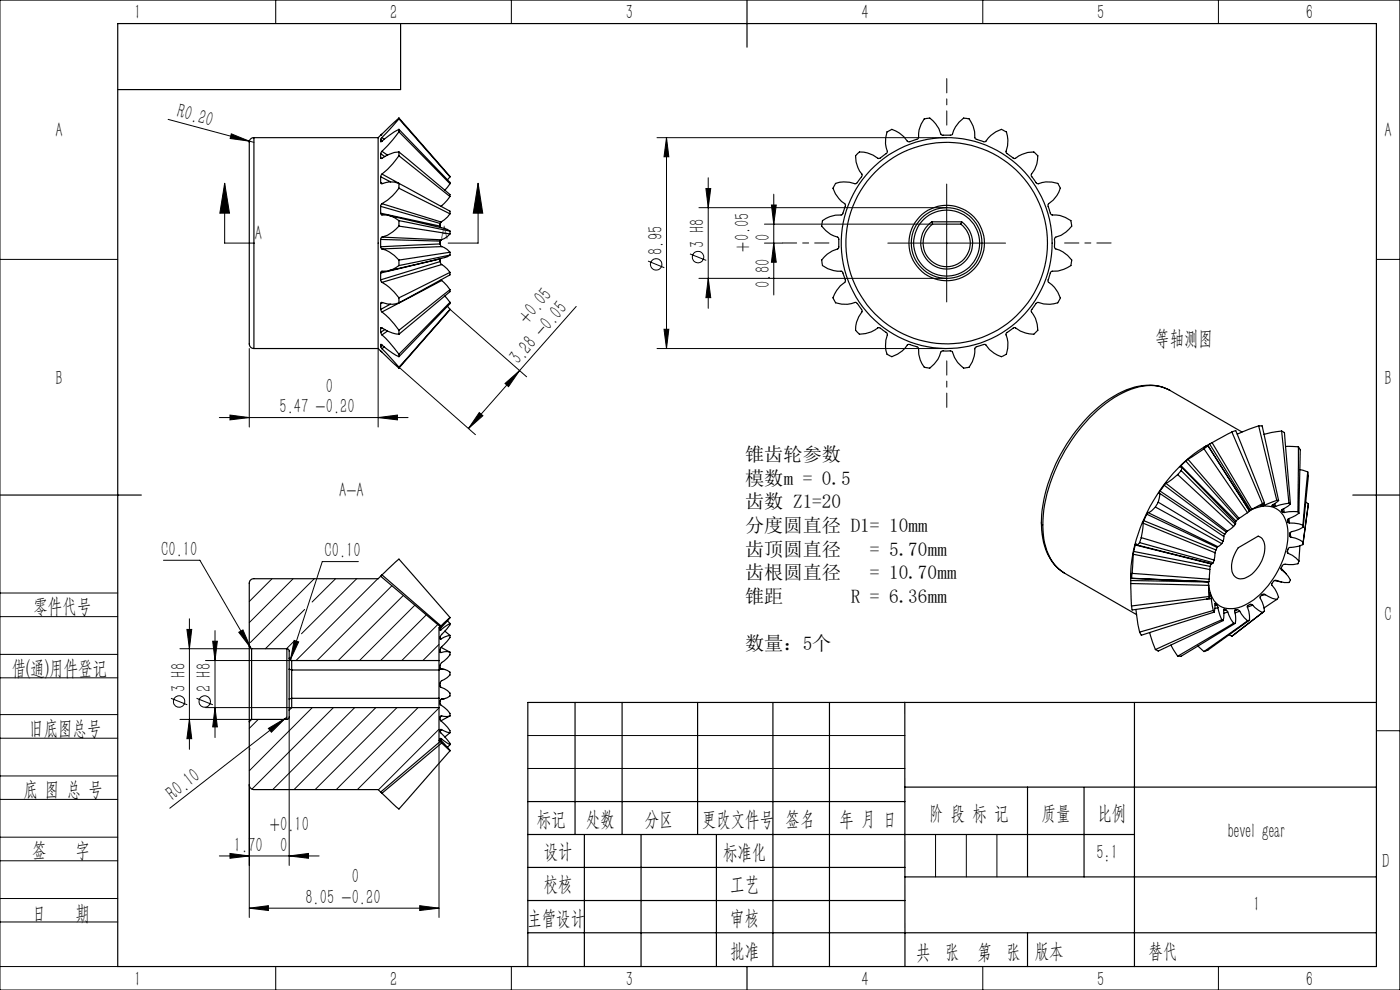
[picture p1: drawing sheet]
<svg xmlns="http://www.w3.org/2000/svg" width="297mm" height="210mm" viewBox="0 0 297 210" stroke-linecap="round" stroke-linejoin="round" font-family="sans-serif">
<g fill="none" stroke="#000" stroke-width=".21">
<path d="M0 0h297v210h-297zM58.5 0v5M108.5 0v5M208.5 0v5M258.5 0v5M35.7 25.3l17.2 4.6M47.7 38.9l1 6.3h-2.1zM47.7 38.9v12.7h6.3M49.1 28.4l3.8 1.5-4.1-.5zM52.9 29.9l1 .3M101.4 38.9l1 6.3h-2zM101.4 38.9v12.7h-6.3"/>
<path d="M139.4 29.2h61.4M141.4 29.2v44.7M141.4 29.2l.5 4.1h-1zM149.8 40h1l-.6 4.1zM150.2 37.7v27.7M200.8 39v25.1M0 55h25M137.5 55.4l3.4 1.4M146.4 53.9l3.4 1.3M148.3 44.1h52.5M148.3 59h52.5M150.2 59l.6 4.1h-1z"/>
<path d="M162.2 51.6h3.7M162.2 47.5h35.6M163.7 43.5h1l-.6 4zM164.1 41.2v21.4M164.1 51.6l.6 4h-1zM188.3 51.6h25M292 55h5M52.9 73.9v16.7M80.2 73.9v16.7M84.6 77.9l16.3 14.3M95.5 65.6l16.2 14.3M110.2 78.6l-10.8 12.3"/>
<path d="M122.2 65l-12 13.6M139.4 73.9h61.4M140.9 69.8h1l-.5 4.1zM46.5 88.6h40.1M48.8 88l4.1 .6-4.1 .5zM80.2 88.6l4.1-.6v1.1zM101.7 87.5l.7 .7-3 2.7zM107.1 81.3l3.1-2.7-2.3 3.4zM34.7 118.8h7.7l10.8 18.6M76 119.1h-7.6l-6.8 20.8M0 138.8h25M0 125.8h25"/>
<path d="M0 130.8h25M38.2 137.6h15.2M39.7 133.5h1l-.5 4.1zM40.2 131.3v27.7M45.1 136h1l-.5 4.1zM45.6 133.8v22.6M50.7 134.1l.8-.5 1.7 3.8zM57.7 122.8l-4.8 4.8M62.2 122.8l-9.3 9.3M62.4 136l-1.6 1.6M62.4 135.8l1 .4-1.8 3.7zM64.6 129.3l-8.3 8.3"/>
<path d="M66.7 122.8l-13.6 13.5M71.2 122.8l-5 4.9M75.7 122.8l-11.7 11.6M80.2 122.8l-17.4 17.3M83.1 124.2l-15.8 15.9M85.6 126.3l-13.8 13.8M88 128.4l-11.7 11.7M90.5 130.4l-9.7 9.7M92.9 132.5l-7.7 7.6M93.1 136.7l-3.4 3.4M0 143.8h25M0 156.6h25"/>
<path d="M0 151.6h25M36.3 148.1l3.4 1.4M38.2 152.6h15.2M40.2 152.6l.5 4.1h-1zM41.7 148.1l3.5 1.4M43.6 150.1h18.3M43.6 140.1h18.3M45.6 150.1l.5 4.1h-1zM53.1 158.8l-.2 .2M54.8 152.6l-1.9 1.9M56.9 154.5l3.6-2.1-2.9 2.9zM60.5 152.4l-24.5 19"/>
<path d="M60.9 152.1l-.4 .3M61.3 152.1v31.5M66.3 150.1l-13.4 13.4M70.7 150.1l-17.3 17.3M75.2 150.1l-17.3 17.4M79.7 150.1l-17.3 17.4M84.2 150.1l-17.3 17.4M88.7 150.1l-17.4 17.4M93.1 157v37.6M93.1 150.2l-17.3 17.3M93.1 154.7l-12.8 12.8M112 156h80"/>
<path d="M292 155h5M0 169.6h25M0 164.6h25M0 177.6h25M52.9 166.5v28.1M112 163h80M198.5 177v9M205 177v9M211.5 177v9M0 182.6h25M0 190.6h25M0 195.6h25"/>
<path d="M46.5 181.6h21.2M48.8 181l4.1 .6-4.1 .5zM52.9 192.6l4-.5v1zM52.9 192.6h40.2M61.3 181.6l4.1-.6v1.1zM89 192.1l4.1 .5-4.1 .5zM0 205h25M58.5 205v5M108.5 205v5M208.5 205v5M258.5 205v5"/>
<circle cx="139.2" cy="56.1" r="1.21"/>
<circle cx="148.1" cy="54.5" r="1.2"/>
<circle cx="38" cy="148.8" r="1.22"/>
<circle cx="43.4" cy="148.8" r="1.22"/>
</g>
<path d="M200.8 26.5v-9.8M175.8 51.5h-9.8M225.8 51.5h9.9M200.8 76.5v9.9" fill="none" stroke="#000" stroke-width=".21" stroke-dasharray="30.5 1.3 1.3 1.3" stroke-dashoffset="27.4"/>
<g fill="none" stroke="#000" stroke-width=".25">
<path d="M25 5h267v200h-267zM85 5v14h-60M158.5 0v10M53.9 29.2a1.19 1.19 0 0 0-1 1.6v41.8a1.11 1.11 0 0 0 1 1.3M53.9 29.2v44.7M53.9 29.2h26.3M80.2 29.2v44.7M80.8 28.7h.1M80.8 32.6v.9M80.8 37.5v1.2M80.8 38.7l.2 .3a4.6 4.6 0 0 1 3.6-.1M80.8 28.7l-.6 .5"/>
<path d="M80.8 38.7l.4 .2M80.8 37.5l2.1 1.1M80.8 33.5l.1 .1M80.8 32.6l.8 .6M80.8 29.6l.3 .3M81 29.2l-.2 .4M81 32.1l-.2 .5M81 36.9l-.2 .6M81 36.9l3.6 2M81 32.1l1.2 .8M81 29.2l.5 .4M84.6 25l-3.8 3.7"/>
<path d="M84.6 25v.2M84.6 25.2l-3.6 4M84.6 27.4l-2 1.3-1.7 1.4-.1-.5M84.6 27.4v.6M84.6 28l-1.3 1.7-2.3 2.4M84.6 32.2a9.1 9.1 0 0 0-3.7 1.4l-.1-.1M84.6 32.2v.8M84.6 33a17.7 17.7 0 0 1-3.6 3.9M84.6 38.9v1M84.6 39.9a10.9 10.9 0 0 1-3.6 3.3M84.6 39.9l10.9 5.5M84.6 38.9l10.9 5.9v.6"/>
<path d="M84.6 33l10.9 8.7M84.6 32.2l10.9 9.1v.4M84.6 27.4l10.9 11.3v.3M84.6 25l10.9 12.5M84.6 28l10.9 11M84.6 25.2l10.9 12.3M95.5 39l-1.1 1.3M95.5 37.5l-.6 .6M181.9 32.6l.4-.4a6.8 6.8 0 0 1 4.1 1.4l1.7-1.1 .1-.4a5.3 5.3 0 0 1 .1-4.2l.8-.4a6.4 6.4 0 0 1 3.6 2.5l1.8-.4 .4-.4a5.2 5.2 0 0 1 1.3-4l.9-.1a5.7 5.7 0 0 1 2.6 3.4l.2 .2h1.9l.2-.2a5.5 5.5 0 0 1 2.6-3.4l.9 .1a6.7 6.7 0 0 1 1.4 4.2l1.7 .6h.5a5.7 5.7 0 0 1 3.5-2.5l.9 .5 .2 .8a6.1 6.1 0 0 1-.3 3.4l1.5 1.3 .4 .1a5.8 5.8 0 0 1 4.1-1.3l.7 .6a6.1 6.1 0 0 1-1.3 4.2l1.1 1.8 .4 .1a5.3 5.3 0 0 1 4.2 0l.4 .8a6.2 6.2 0 0 1-2.6 3.6l.5 1.8 .4 .4a5.1 5.1 0 0 1 4 1.3l.2 1.1-.6 .6a6.1 6.1 0 0 1-3 1.8l-.1 .4v1.5l.2 .5a5.5 5.5 0 0 1 3.4 2.5l-.1 .9a5 5 0 0 1-4 1.3l-.4 .4-.4 1.5v.4a5.7 5.7 0 0 1 2.5 3.5l-.4 .8a5.4 5.4 0 0 1-4.4 0l-.3 .3-1 1.4v.3a5.4 5.4 0 0 1 1.3 4.1l-.7 .6a6.4 6.4 0 0 1-4.2-1.3l-1.7 1.1-.1 .4a5.1 5.1 0 0 1 0 4.2l-.8 .4a6 6 0 0 1-3.6-2.5l-2 .5-.2 .4a5.5 5.5 0 0 1-1.3 3.9l-.9 .2a5.4 5.4 0 0 1-2.6-3.5l-.4-.2h-1.5l-.5 .2a5.5 5.5 0 0 1-2.5 3.5l-.9-.2a6.6 6.6 0 0 1-1.4-4.2l-1.8-.6h-.4a5.6 5.6 0 0 1-3.5 2.5l-.8-.4a6.6 6.6 0 0 1-.1-4.4l-1.6-1.3-.4 .1a5.3 5.3 0 0 1-4 1.2l-.6-.6a6.4 6.4 0 0 1 1.3-4.2l-1-1.6-.3-.2h-.2a5.2 5.2 0 0 1-4.2-.1l-.4-.8a6.1 6.1 0 0 1 2.5-3.6l-.5-2-.4-.2a5.6 5.6 0 0 1-4-1.3l-.1-.9a5.7 5.7 0 0 1 3.6-2.6v-2.1l-.2-.3a5.7 5.7 0 0 1-3.4-2.3l.2-1.2a6.8 6.8 0 0 1 4.1-1.3l.7-1.7-.1-.6a5.5 5.5 0 0 1-2.4-3.4l.4-.8a6.5 6.5 0 0 1 4.4 0l1.2-1.5v-.6a5.3 5.3 0 0 1-1.2-4zM80.8 57.9v1.5M80.8 59.4l.2 .5M80.8 43.8v1.4"/>
<path d="M80.8 45.2l.1 .4a5.4 5.4 0 0 1 3.7 1.2M80.8 50.8v1.5M80.8 52.3l.2 .5M80.8 45.2l12.6 2.8M80.8 50.8l12.6 .3M80.8 43.8l12.6 3.6M81 52.8a7 7 0 0 1 3.6 2.4M81 59.9a10.8 10.8 0 0 1 3.6 3.3M81 43.2l-.2 .6M81 50.3l-.2 .5M81 50.3l12.6 .6M81 43.2l12.6 3.9"/>
<path d="M82.5 45.7l11.8 2.8 1.2 .5M84.6 48l10.9 1.6M84.6 48a7.4 7.4 0 0 1-3.6 2.3M84.6 55.2v1.1M84.6 56.3a6 6 0 0 1-3.8 1.3v.3M84.6 46.8v1.2M84.6 46.8l10.9 2.2M93.4 51.7l-12.6 .6M93.4 51.7l.3 .6M93.4 51.1v.6M93.4 48l.1 .3M93.4 47.4v.6"/>
<path d="M93.4 54.9v.6M93.4 55.5l-12.6 3.9M93.4 55.5l.3 .6M93.4 54.9h.1M93.4 54.9l-12.6 3M93.5 54.8l-.1 .7M93.6 50.9l-.2 .2M93.6 47.1l-.2 .3M93.6 59.4l.1 .1M93.7 52.3l-12.7 .5M93.7 52.3l1.2 .6 .6 .6M93.7 56.1l-12.7 3.8"/>
<path d="M93.7 56.1l1.2 .9 .6 .8M93.7 59.5l-12.7 6.7M93.7 59.5l1.8 1.9M93.7 43.6l-.1 .2M93.7 47l-.3 .4v.6M93.7 50.8l-.3 .4v.5M95.5 54.1l-1.2 .5-11.8 2.8M95.5 53.5l-10.9 1.7M95.5 49.6l-1.2 1-.7 .3M95.5 49v.6M95.5 54.1l-10.9 2.2M95.5 53.5v.6"/>
<path d="M95.5 57.8l-10.9 5.4M95.5 45.4l-.6 .6-1.3 1.1M95.5 57.8v.5l-10.9 5.9M95.5 41.7l-1.9 2.1M197.7 47.1a5.5 5.5 0 0 0-1 8.1 5.5 5.5 0 0 0 8.3 0 5.5 5.5 0 0 0-1-8.1M197.7 47.1l.1 .4M197.7 47.1h6.3M197.8 47.5a5 5 0 0 0-.7 7.4 5 5 0 0 0 7.4 0 5 5 0 0 0-.7-7.4M197.8 47.5h6M204 47.1l-.2 .4M53.9 73.9h26.3M80.2 73.9l4.4 4.2"/>
<path d="M80.8 64.4v1.2M80.8 65.6l.2 .6M80.8 69.6v-.1h.2a7.1 7.1 0 0 0 3.6 1.4M80.8 69.6v.9M80.8 70.5l.2 .5M80.8 73.1l.2 .1a14.7 14.7 0 0 0 3.6 2.5M80.8 73.1v.4M80.8 73.5l.2 .5M80.8 73.1h.1M80.9 69.5l-.1 .1M81 66.2a16.5 16.5 0 0 1 3.6 3.9M81 71l1.6 1.6 2 2.5"/>
<path d="M81 74l3.6 3.9M81.1 73.3l-.3 .2M81.2 64.2l-.4 .2M81.5 73.6l-.5 .4M81.6 69.9l-.8 .6M82.2 70.2l-1.2 .8M82.8 64.5l-2 1.1M84.6 63.2v1M84.6 64.2a6.4 6.4 0 0 1-3.8 0v.2M84.6 70.1v.8M84.6 75.1v.6M84.6 77.9v.2"/>
<path d="M94.4 62.8l1.1 1.3M94.9 65l.6 .6M95.5 61.4l-10.9 8.7M95.5 61.4v.5l-10.9 9M95.5 65.6l-10.9 12.5M95.5 64.1v.3l-10.9 11.3M95.5 64.1l-10.9 11M95.5 65.6l-10.9 12.3M248.2 82.8a10.7 10.7 0 0 0-10.1 .3 31.7 31.7 0 0 0-14.1 15.3 27.4 27.4 0 0 0-2.8 15.9 10.1 10.1 0 0 0 4.6 7.3M248.2 82.8a10 10 0 0 0-9.2 .1 31.5 31.5 0 0 0-14.3 14.9 29.3 29.3 0 0 0-3.3 16.5 9.9 9.9 0 0 0 4.4 7.3M248.2 82.8l15.3 8.8M250.5 98.8l-.2 .2 .4 .1-.1 .7"/>
<path d="M250.5 98.8l11.7 11.7M250.6 99.8l-.8 .9M250.6 99.8l11.5 11.4M250.7 99.1l11.4 11.7v.4M251.6 97.8l-1.1 1M251.6 97.8l11 12.3M252 97.4l-.4 .4M252 97.4l10.9 12.6M255.4 95.2l-3.4 2.2M255.4 95.2l9.3 13.6M256 94.5a34.4 34.4 0 0 0-14.5 18.7 28.1 28.1 0 0 0-1.6 9.3M256.3 94.6l-.9 .6"/>
<path d="M256.3 94.6l8.8 13.8M256.3 94.5l8.8 13.9M256.3 94.5v.1M256.6 94.2l-1.3 .7 1-.4M256.6 94.2l8.7 14M257.1 93.9l-.5 .3M257.1 93.9l8.5 14.1M261.3 91.6l.8-.3 6.2 15.4M261.3 91.6l-4.2 2.3M261.3 91.6l6.5 15.2M267 90.3h.8l3.5 15.9M267 90.3l-4.5 1.8"/>
<path d="M267 90.3l3.9 15.8M271.9 91.4l.6 .3 1.3 15.2M271.9 91.4l-3.8 .7M271.9 91.4l1.5 15.3M272.7 94.7l2.7 .1M275.4 94.8l.4 .6-.2 13.5M275.4 94.8l-.1 13.7M275.8 99.6l1.6 .5M0 105h30M240.4 117.6l-.2 4M240.4 117.6l16.2 3.2M240.5 117l-.1 .6"/>
<path d="M240.5 117l16.3 3.1M240.8 115.6l-.3 1.4M240.8 115.6l16.1 4M241.2 115.6l15.9 4 .3-.2M241.8 115.1l-.5 .4-.2 .1-.2-.3-.1 .3M241.8 115.1l15.6 4.3M242.1 114l-.3 1.1M242.1 114l15.5 4.8M242.5 111l-.4 3M242.5 111l15.3 6.3M242.6 110.4l-.1 .6M242.6 110.4l15.4 6.3"/>
<path d="M243.3 109.1l-.7 1.3M243.3 109.1l14.9 7M243.5 108.7l-.2 .4M243.5 108.7l14.8 7.2M245.1 107.6a2.96 2.96 0 0 1-1.6 1.1M245.1 107.6l14.1 7.7M245.7 106.5l-.6 1.1M245.7 106.5l13.8 8.3M245.9 104.6a2.36 2.36 0 0 1-.2 1.9M245.9 104.6l13.7 9.2M246.1 104.2l-.2 .4M246.1 104.2l13.7 9.1"/>
<path d="M247 102.9l-.9 1.3M247 102.9l13.2 10M247.4 102.5l-.4 .4M247.4 102.5l12.9 10.2M249.8 100.7l-2.4 1.8M249.8 100.7l11.9 11M256.9 119.5v.1M256.9 119.6l-.1 .5M257.6 118.8l-.2 .6M257.8 117.3l-.2 1.5M258 116.7l-.2 .6M258.2 116.1l-.2 .6"/>
<path d="M258.3 115.9l-.1 .2M259.2 115.3l-.9 .6M259.5 114.8l-.3 .5M259.6 113.8l-.1 1M259.8 113.3l-.2 .5M260.2 112.9l-.4 .4M260.3 112.7l-.1 .2M261.7 111.7l-1.4 1M262.1 111.2l-.4 .5M262.2 110.5l-.2 .2M262.6 110.1l-.4 .4M262.7 116.2l4.2-2.5a2.52 2.52 0 0 1 1.4 3.1 7.5 7.5 0 0 1-4.3 5.9 2.07 2.07 0 0 1-2.7-2.3 7.4 7.4 0 0 1 1.4-4.2z"/>
<path d="M262.9 110l-.3 .1M264.7 108.8l-1.8 1.2M265.1 108.4l-.4 .4M265.1 108.4h.1M265.3 108.2l-.2 .1a5.5 5.5 0 0 1 6.4 .1 7.2 7.2 0 0 1 1.7 6.1 18.9 18.9 0 0 1-8.5 13.5 5.4 5.4 0 0 1-6.7-.1 7 7 0 0 1-1.6-4.5v.1M265.6 108l-.3 .2M267.4 107.3h.1M267.5 107.3h.1M267.8 106.8l-2.2 1.2M267.8 107.1l.1 .2M267.9 107.3h-.4M268.1 106.8l.2 .4"/>
<path d="M268.3 106.7l-.5 .1M268.3 106.7l-.9 .6M268.3 107.2l-.4 .1M269.9 107.2v.1M269.9 107.3l.4 .1M270.2 107l.1 .4M270.3 107.4h.3M270.4 106.8l.2 .6M270.9 106.1l-2.6 1.1M270.9 106.1l.4 .1M271.3 106.2l-1.4 1v.1M271.9 108.2v.2"/>
<path d="M271.9 108.4l.2 .2M272 108.1l.1 .5M272.1 108.6l.4 .1M272.3 107.9l.2 .8M273.1 116.9l.1 .5M273.2 110.2l.1 .6M273.2 117.4l.9 .4 1.5 1.2M273.3 110.8l.2 .1M273.4 106.7l-2.8 .7M273.4 106.7l.4 .2M273.4 110l.1 .9M273.5 110.9l2.1 .2 .8 .3"/>
<path d="M273.7 113l.1 .9M273.8 106.9l-1.9 1.2v.3M273.8 113.9l1 .3 1.7 .8M275.3 108.5h-1.9l-.9 .2M275.3 108.5l.3 .4M275.6 108.9l-2.3 1.2-.2 .2 .2 .5M275.6 119l-.2 .5a5.3 5.3 0 0 1-2.9 .2l-.4 .2-.3 .6M275.8 115.8l-.2 3.2M276.4 111.4l.1 .4M276.5 111.8l-.9 .5-1.6 .5a.72 .72 0 0 0-.2 1.1M276.5 115l-.1 .5a5.1 5.1 0 0 1-2.8 .6l-.4 .4-.1 .5 .1 .4M277 106.5l.6 .4"/>
<path d="M277.4 100.1l.2 .9-1.1 10.8M277.4 100.1l-1 11.3M277.6 106.9l-1.2 8.5M277.6 106.9l-1.1 8.1M287 105h10M52.9 137.1v16M52.9 137.1l.5 .5M53.4 137.6v15M53.4 137.6h7.5M60.9 137.6v15M60.9 137.6l.2 .1 .2 .3v1.6M61.3 139.6v2.3"/>
<path d="M61.3 139.6l.6 .5M80.8 122.2l12.6 10.7M80.8 122.2l-.6 .6h-26.3a.96 .96 0 0 0-1 .9v13.4M81 121.9l3.6-3.3 10.9 12.4M81 121.9l-.2 .3M81 121.9l12.6 10.9M93.4 132.9h.1M93.4 133.5v.2l.2-.1M93.4 132.9l-.3 .3v6.9M93.4 133.5l.2 .1M93.4 135.4l.2 .1M93.4 138.4h.2"/>
<path d="M93.6 132.8l-.2 .1M93.6 137.3l1.9 1.1M94.4 133.9l1.1 .9M94.9 131.7l.6 .5M95.5 131l-1.9 1.8M95.5 131l-2.1 2.5M95.5 132.2l-1.9 1.4M95.5 132.2v.3l-.6 .8-1.4 1.6-.1 .6h.2M95.5 134.8l-1.9 .7M95.5 134.8v.4l-1.8 2a1.09 1.09 0 0 0-.2 1.2h.1M95.5 138.4l-.6-.2-1.3 .2M95.5 138.4v.5l-1.3 1.3a1.32 1.32 0 0 0-.8 1.6l.2 .1"/>
<path d="M225.8 121.6l15.3 8.8M239.9 123.1v.7M239.9 123.8l.1 4.7M239.9 123.8l16.5 .4M239.9 123.1l16.5 .4M240 122.7l16.5 .7M240 122.7l-.1-1v1.4M240.2 121.6l-.2 1.1M240.2 121.6l16.3 1.3M241 129.3l.8 4.8M243.9 134.2l1.2 3.6M248.4 136.8l1.4 2.4"/>
<path d="M254.1 137l1.3 1.2M256.4 123.5v.7M256.4 124.2l.1 2.3M256.5 126.5v.5M256.5 126.5l-16.5 2M256.5 127l-16.3 2.4-.2-.9M256.5 122.9v.5M256.6 120.8l-.1 2.1M256.6 125.9h.1M256.6 125.9l-.1 1.1M256.7 125.9l.1 .4M256.8 120.1l-.2 .7"/>
<path d="M256.8 126.3l.2 .7M256.8 126.3h-.2M257 127l.4 2.5M257 127l-1.1 .1M257.4 129.5l.2 .3M257.4 129.5l-15.6 4.6M257.6 129.8l-15.5 5-.3-.7M257.8 128l.3 .3M257.8 128l-.2 1.8M257.8 128h.1M258.1 128.3l.3 .6M258.1 128.3l-.3 .1"/>
<path d="M258.4 128.9l.8 2.6M258.4 128.9l-.7 .2M259.2 131.5l.3 .1M259.2 131.5l-14.1 6.3M259.5 131.6l-13.8 6.5-.6-.3M259.7 129.2l.3 .2M259.7 129.2l-.2 2.4M259.7 129.2l-.1 .1M260 129.4l.5 .4M260 129.4l-.4 .1M260.5 129.8l.6 1.6 .6 .8M260.5 129.8l-.9 .3"/>
<path d="M260.8 134.6l.5 .4M261.7 132.2h.4M261.7 132.2l-11.9 7M262 129.4l-.1 .2 .2 1v1.6M262 129.4h.1M262.1 132.2l-11.5 7h-.8M262.4 129.3l.6 .3M262.4 129.3l-.4 .1M262.4 129.3l-.5 .2M263 129.6l.9 1.4 .8 .7M263 129.6l-1 .4M264.6 128.8l.3 .9 .2 1.8"/>
<path d="M264.7 131.7l-9.3 6.5M265.1 131.5l-8.8 6.4-.9 .3M265.1 131.5l-.4 .2M265.7 128.4l1.3 1.1 .8 .5M265.7 128.4a.71 .71 0 0 0-1.1 .4M265.7 128.4l-1.1 .4M267.8 130l-6.5 5M268.1 129.7l-6.8 5.3M268.4 126.1l1.5 .8 1 .3M268.4 126.1a.84 .84 0 0 0-1.1 .5v.2a4.3 4.3 0 0 1 .8 2.9l-.3 .3M268.4 126.1l-.8 .2M270.4 123.1l1.5 .4"/>
<path d="M270.9 127.2l-2.8 1.8M271.8 120.5l.1 .4M271.8 120.5l1.1 1.2M271.8 120.8l.1 .1M271.9 120.9a4.5 4.5 0 0 1 1.8 2.2l-.2 .4a4.3 4.3 0 0 1-2.8-.4l-.5 .2-.4 .8a5.1 5.1 0 0 1 1.4 2.6l-.3 .5M52.9 153.1v13.4a1.02 1.02 0 0 0 1 1h26.3l.6 .5 12.6-10.7M53.4 152.6l-.5 .5M53.4 152.6h7.5M61.3 150.6v1.6l-.2 .3-.2 .1M61.3 148.3v2.3M61.3 141.9v6.4M61.3 141.9l.6 .2"/>
<path d="M61.9 148.1v2M61.9 140.1v2M61.9 150.1l-.6 .5M61.9 150.1h31.2M61.9 148.1l-.6 .2M61.9 148.1h31.2M61.9 142.1h31.2M61.9 140.1h31.2M61.9 142.1v6M93.1 148.1v2M93.1 140.1v2M93.1 150.1v6.9l.3 .3"/>
<path d="M93.1 142.1v6M93.4 157.3h.1M93.4 157.3l.3 .3M93.4 141.8l.9 .2M93.5 141.9h.1M93.6 141.9a1.97 1.97 0 0 1 1.9 .8v.4a3.8 3.8 0 0 1-1.9 1.4l-.2 .4v.8a4 4 0 0 1 2.1 1.5v.4a2.39 2.39 0 0 1-1.9 .7l-.2 .4 .1 .8a4.4 4.4 0 0 1 2 2v.4M93.6 152.9l1.3 1.4 .6 .7v.4M93.7 151.9l1.2 .1 .6-.1M93.7 151.9h-.2l-.1 .2v.6l.2 .2M93.7 154.8l1.8 .6M93.7 154.8h-.3v.5l1.5 1.7 .6 .7v.3M93.7 156.8l1.8 1.2"/>
<path d="M93.7 156.8l-.3-.1v.2l2.1 2.4M93.7 157.6l1.8 1.7M93.7 157.6l-12.7 10.7M93.7 156.8l-.2 .2M93.7 154.8l-.3 .2M93.7 151.9l-.3 .1M94.3 148.2l-.8 .2M95.5 159.3l-10.9 12.3-3.6-3.3M95.5 151.9l-1.9 1M95.5 158l-.6 .5M95.5 155.4l-1.1 .9M122 149v28"/>
<path d="M132 149v28M148 149v28M164 149v56M176 149v56M191.9 149l.1 56M240.7 149v56M292 149h-180v56M80.8 168l.2 .3M112 177h128.7M112 170h80M124 177v28M136 177v28"/>
<path d="M152 177v28M191.9 167h100.1M218 167v18.9M230 167v19M112 197.9h180M112 184h80M112 191h80M192 186h100M218 197.9v7.1M158.5 205v5"/>
<circle cx="200.8" cy="51.6" r="7.5"/>
<circle cx="200.8" cy="51.6" r="7"/>
<circle cx="200.8" cy="51.6" r="8"/>
<circle cx="200.8" cy="51.6" r="22.4"/>
<circle cx="200.8" cy="51.5" r="21.4"/>
</g>
<g fill="#000">
<path d="M49.1 28.4l3.8 1.5-4.1-.5zM56.9 154.5l3.6-2.1-2.9 2.9z"/>
<path d="M101.4 38.9l1 6.3h-2zM47.7 38.9l1 6.3h-2.1z"/>
<path d="M149.8 40h1l-.6 4.1zM150.2 59l.6 4.1h-1zM141.4 29.2l.5 4.1h-1zM140.9 69.8h1l-.5 4.1zM163.7 43.5h1l-.6 4zM164.1 51.6l.6 4h-1zM39.7 133.5h1l-.5 4.1zM40.2 152.6l.5 4.1h-1z"/>
<path d="M107.1 81.3l3.1-2.7-2.3 3.4zM101.7 87.5l.7 .7-3 2.7z"/>
<path d="M48.8 88l4.1 .6-4.1 .5zM80.2 88.6l4.1-.6v1.1zM48.8 181l4.1 .6-4.1 .5zM61.3 181.6l4.1-.6v1.1zM52.9 192.6l4-.5v1zM89 192.1l4.1 .5-4.1 .5z"/>
<path d="M50.7 134.1l.8-.5 1.7 3.8zM62.4 135.8l1 .4-1.8 3.7z"/>
<path d="M45.6 150.1l.5 4.1h-1zM45.1 136h1l-.5 4.1z"/>
</g>
<g font-size="4.4">
<text x="28.5" y="4.1">1</text>
<text x="82.7" y="4.1">2</text>
<text x="132.7" y="4.1">3</text>
<text x="182.7" y="4.1">4</text>
<text x="232.7" y="4.1">5</text>
<text x="277" y="4.1">6</text>
<text x="11.7" y="29.1">A</text>
<text x="37.4" y="24.9" transform="rotate(15 37.4 24.9)">R0.20</text>
<text x="293.7" y="29.1">A</text>
<text x="54" y="50.8">A</text>
<text x="93.5" y="50.8">A</text>
<text x="149.4" y="52.5" transform="rotate(-90 149.4 52.5)">3 H8</text>
<text x="158.9" y="53.4" transform="rotate(-90 158.9 53.4)">+0.05</text>
<text x="163.3" y="51.2" transform="rotate(-90 163.3 51.2)">0</text>
<text x="140.5" y="54.1" transform="rotate(-90 140.5 54.1)">8.95</text>
<text x="163.3" y="61" transform="rotate(-90 163.3 61)">0.80</text>
<text x="111.8" y="68.9" transform="rotate(-49 111.8 68.9)">+0.05</text>
<text x="110" y="77.5" transform="rotate(-49 110 77.5)">3.28 -0.05</text>
<text x="245.1" y="73.1">等轴测图</text>
<text x="11.7" y="81.6">B</text>
<text x="69.1" y="83.3">0</text>
<text x="293.7" y="81.6">B</text>
<text x="59.3" y="87.7">5.47 -0.20</text>
<text x="71.9" y="105.3">A-A</text>
<text x="34.2" y="117.9">C0.10</text>
<text x="68.9" y="118.2">C0.10</text>
<text x="7.1" y="130.1">零件代号</text>
<text x="293.7" y="131.6">C</text>
<text x="2.5" y="143.2">借(通)用件登记</text>
<text x="39.3" y="146.8" transform="rotate(-90 39.3 146.8)">3 H8</text>
<text x="44.8" y="146.8" transform="rotate(-90 44.8 146.8)">2 H8</text>
<text x="6.2" y="155.8">旧底图总号</text>
<text x="5" y="168.9">底 图 总 号</text>
<text x="36.7" y="169.8" transform="rotate(-38 36.7 169.8)">R0.10</text>
<text x="197.1" y="173.8">阶 段 标 记</text>
<text x="221" y="173.8">质量</text>
<text x="232.8" y="173.8">比例</text>
<text x="57.3" y="176.3">+0.10</text>
<text x="113.9" y="175.2">标记</text>
<text x="124.3" y="175.2">处数</text>
<text x="136.8" y="175.2">分区</text>
<text x="148.9" y="175.2">更改文件号</text>
<text x="166.7" y="175.2">签名</text>
<text x="178.1" y="175.2">年 月 日</text>
<text x="260.6" y="177.8">bevel gear</text>
<text x="6.8" y="181.9">签</text>
<text x="16" y="181.9">字</text>
<text x="49.6" y="180.7">1.70</text>
<text x="59.4" y="180.7">0</text>
<text x="115.3" y="182.1">设计</text>
<text x="153.4" y="182.2">标准化</text>
<text x="232.6" y="182.1">5:1</text>
<text x="293.2" y="184.1">D</text>
<text x="64.8" y="191.7">8.05 -0.20</text>
<text x="74.6" y="187.4">0</text>
<text x="115.3" y="189">校核</text>
<text x="154.9" y="189">工艺</text>
<text x="6.8" y="195.2">日</text>
<text x="16" y="195.2">期</text>
<text x="111.9" y="196.2">主管设计</text>
<text x="154.9" y="196.2">审核</text>
<text x="265.8" y="193.1">1</text>
<text x="154.9" y="203.1">批准</text>
<text x="194.4" y="203.4">共 张</text>
<text x="207.4" y="203.4">第 张</text>
<text x="219.5" y="203.1">版本</text>
<text x="243.6" y="203.1">替代</text>
<text x="28.5" y="209.1">1</text>
<text x="82.7" y="209.1">2</text>
<text x="132.7" y="209.1">3</text>
<text x="182.7" y="209.1">4</text>
<text x="232.7" y="209.1">5</text>
<text x="277" y="209.1">6</text>
</g>
<g font-size="4.1">
<text x="158.1" y="97.8">锥齿轮参数</text>
<text x="158.1" y="102.8">模数m = 0.5</text>
<text x="158.1" y="107.8">齿数 Z1=20</text>
<text x="158.1" y="112.8">分度圆直径 D1= 10mm</text>
<text x="158.1" y="117.8">齿顶圆直径</text>
<text x="184.5" y="117.8">= 5.70mm</text>
<text x="158.1" y="122.8">齿根圆直径</text>
<text x="184.5" y="122.8">= 10.70mm</text>
<text x="158.1" y="127.8">锥距</text>
<text x="180.5" y="127.8">R = 6.36mm</text>
<text x="158.1" y="137.8">数量：5个</text>
</g>
</svg>
